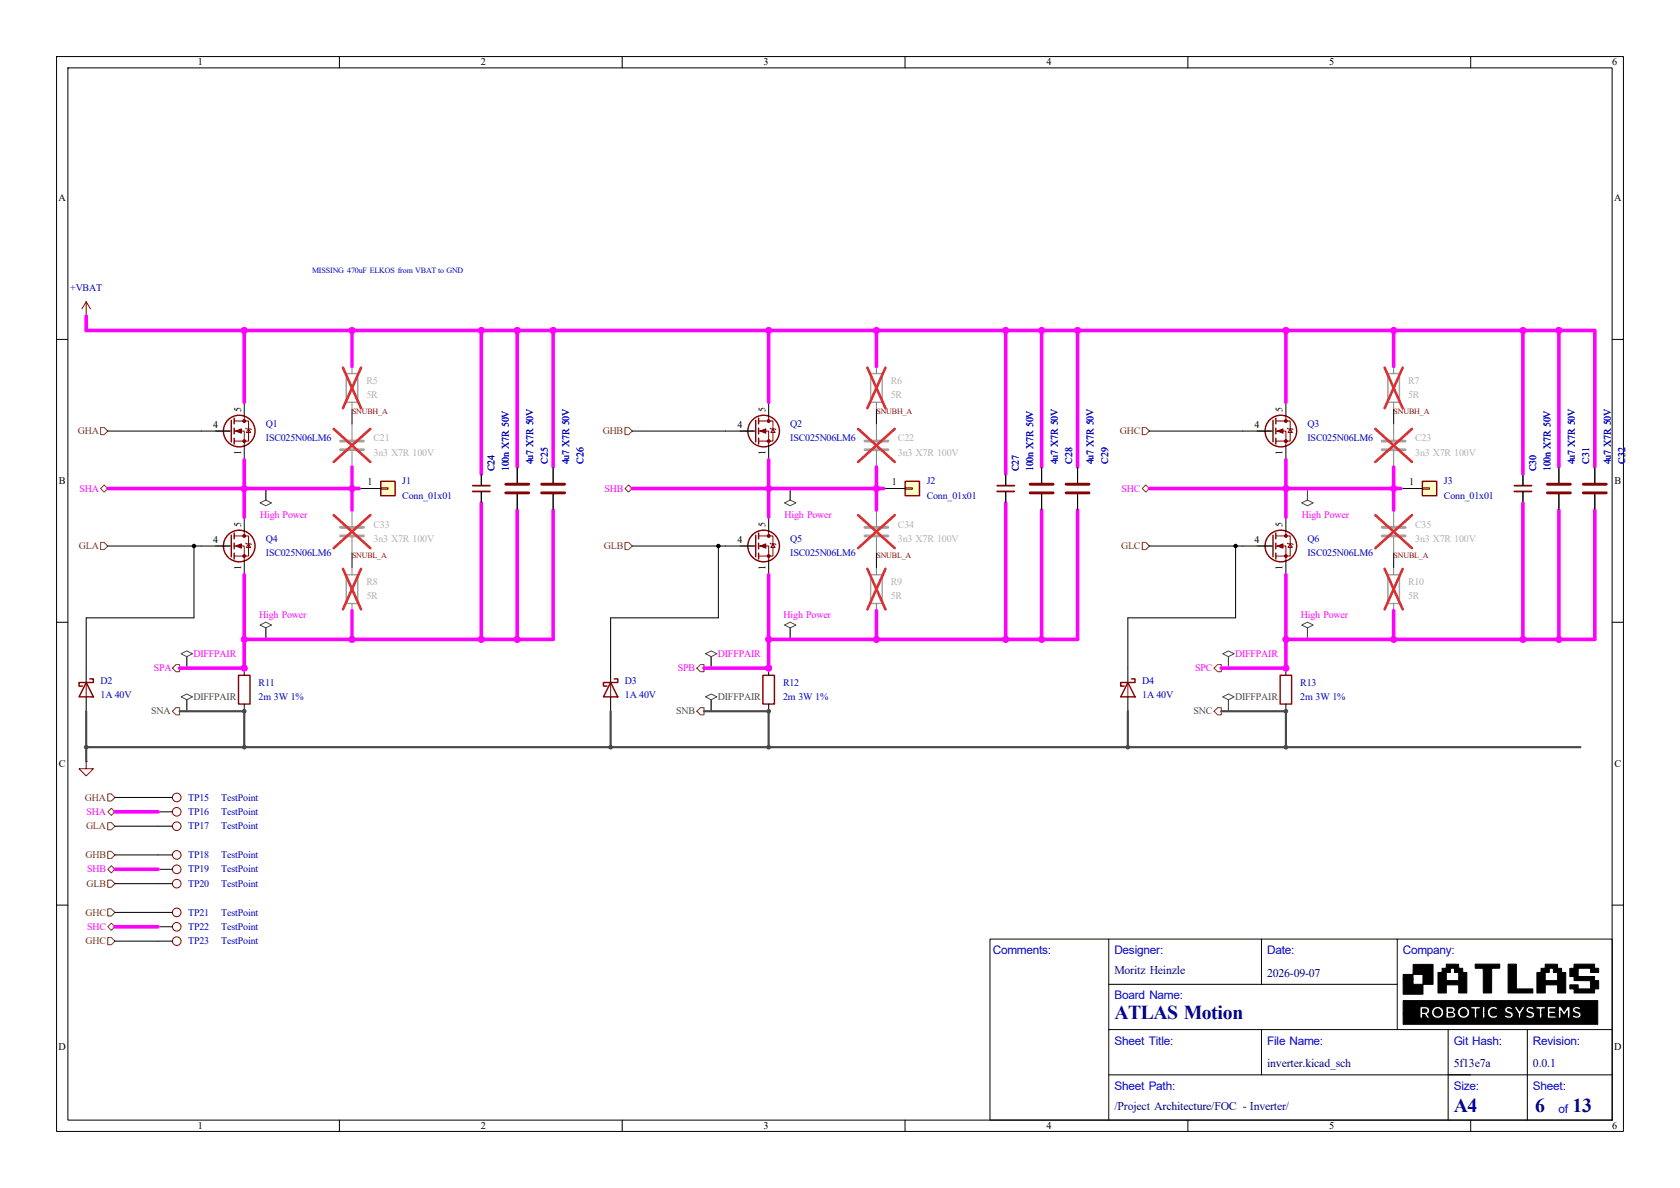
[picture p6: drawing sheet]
<svg xmlns="http://www.w3.org/2000/svg" width="297mm" height="210mm" viewBox="0 0 297 210" stroke-linecap="round" stroke-linejoin="round" font-family="sans-serif">
<g fill="none" stroke="#000" stroke-width=".18">
<path d="M10 10h277v190h-277zM12 12h273v186h-273zM60 10v2M110 10v2M160 10v2M210 10v2M260 10v2M10 60h2M285 60h2M128.3 96.5h5M135.9 91.4v2.6M135.9 99.1v2.5"/>
<path d="M177.8 83.8v2.1M177.8 86.9v2M184.1 82.6v2.7M184.1 87.4v2.8M219.7 96.5h5.1M227.3 91.4v2.6M227.3 99.1v2.5M10 110h2M107.9 118.1v2.6M285 110h2M107.9 123.2v2.5M10 160h2"/>
<path d="M175 166h110v32h-110zM196 174h51M196 166v32M223 166v8M247 166v16M285 160h2M60 198v2M110 198v2M160 198v2M196 190h89M196 182h89M210 198v2"/>
<path d="M223 182v8M256 182v16M260 198v2M270 182v16"/>
</g>
<g fill="#000" stroke="#000" stroke-width=".18">
<path d="M251.5 178.4h.5a.31 .31 0 0 1 .3 .4 .31 .31 0 0 1-.5 .1l-.3 .1zM248.1 172.3h1.7v-1.8h3.5v3.5h-1.7v1.8h-3.5v-2.7h1.7v.9h1.8v-1.7h-1.8v.8h-1.7zM256.1 178.4h.6l.1 .2-.7 .2zM256.1 179.1a.62 .62 0 0 1 .8 .3l-.1 .2h-.7zM254.2 171.9h1.5v1.4h2.2v-1.4h-.8v-.4a.3 .3 0 0 0 0-.3 .3 .3 0 0 0-.4 0h-.3v.7h-1.5l.1-.7h.7v-.8l2.2 .1v.7h.7v.7h.7v3.6h-1.4v-1.4h-2.2v1.4h-1.5zM260.8 170.4h4.3v.7l-1.4 .1v4.3h-1.5v-4.3h-1.4zM266.6 170.4h1.5v4.4h2.9v.7h-4.4zM271.7 171.9h1.5v1.4h2.2v-1.4h-.8v-.7h-.7v.7h-1.5v-.7h.8v-.8l2.2 .1v.7h.7v.7h.7v3.6h-1.4v-1.4h-2.2v1.4h-1.5zM277.5 171.2h.8v-.8h3.6v.8h.7v.7h-1.4v-.7h-2.2v1.4h2.9v.7h.7v1.5h-.7v.7h-3.6v-.7h-.8v-.7h1.5v.7h2.2v-1.4l-2.9-.1v-.7h-.8zM248.1 176.9h34.4v4.2h-34.4v-1.9h2.9l.1 .8h.4v-.7h.3l.5 .7h.2h.3l-.5-.7 .4-.4h.4v.2a1.08 1.08 0 0 0 1.1 .9 1.08 1.08 0 0 0 1-1h.4v1h.9a.59 .59 0 0 0 .8-.3 .59 .59 0 0 0-.3-.8h.7a1.07 1.07 0 0 0 1.4 1.1 1.07 1.07 0 0 0 .3-1.9h.6v.3h.6v1.6h.5v-1h1v1h.4v-1h.4a1.07 1.07 0 0 0 .7 1 1.07 1.07 0 0 0 1.2-.3h1.1l.1 .1a.82 .82 0 0 0 1 .2 .82 .82 0 0 0 .5-.9l-1-.6a.54 .54 0 0 1 .7 0l.3-.3-.4-.2h.6l.3 .6a1.37 1.37 0 0 1 .4 1.4h.5v-.3h.8a1 1 0 0 0 1.6-.2 .8 .8 0 0 0-.9-.8l-.2-.2 .1-.1 .2-.1 .5 .2 .2-.4h.3v.2l.6 .1v1.6h.5v-1h1v1h1.5v-.4h-1.1v-.4h1v-.2h.5v1h.5v-1.3l.5 .8 .6-.8v1.3h.5v-.3h.3a.88 .88 0 0 0 .9 .3 .88 .88 0 0 0 .7-.7 1.14 1.14 0 0 0-1-.7l-.1-.1a.54 .54 0 0 1 .8 0l.3-.3a.85 .85 0 0 0-1.5 .3 1.1 1.1 0 0 0 1 .8l.1 .1a.64 .64 0 0 1-.9 0l-.3 .3h-.3v-1.8h-.5l-.6 .9-.5-.9h-.5v1.1h-.5v-.2h-1v-.4h1.1v-.5h-1.5v1.1h-1v-.6h.6v-.5h-1.7v.2h-.3a.77 .77 0 0 0-1-.1 .77 .77 0 0 0-.3 .9l.9 .5a.52 .52 0 0 1-.8 0l-.3 .3h-.8v-.5l.7-1.2-.5-.1-.5 .8-.4-.8h-1.3a.64 .64 0 0 0-.9 .5 .64 .64 0 0 0 .7 .8l.4 .2a.39 .39 0 0 1-.3 .2 .39 .39 0 0 1-.4-.1l-.2-.1-.3 .3h-1.1l-.3-.3a.65 .65 0 0 1-.9-.1 .65 .65 0 0 1 0-.9 .65 .65 0 0 1 1 .1l.2-.3h-.1a1.08 1.08 0 0 0-1.1-.2 1.08 1.08 0 0 0-.7 1h-.4v-1.1h-.4v1.1h-1v-.6h.6v-.5h-1.7v.2h-.6a1.08 1.08 0 0 0-1.7 .8h-.6l.1-.2a.67 .67 0 0 0-.2-.7 .67 .67 0 0 0-.8 0l-.6-.1v1.1h-.4v-.2a1.09 1.09 0 0 0-1.1-.9 1.09 1.09 0 0 0-1 1h-.4v-.1a.82 .82 0 0 0-1.1-.8h-.6v1.2h-2.9z"/>
<circle cx="254.2" cy="179" r=".63"/>
<circle cx="258.8" cy="179" r=".63"/>
</g>
<g fill="none" stroke="#840000" stroke-width=".25">
<path d="M133.6 94.6v3.8M134.1 94.2v1.1M134.1 96v1M134.1 97.8v1M225 94.6v3.8M225.6 94.2v1.1M225.6 96v1M225.6 97.8v1M107.9 120.7l1.3 2.5h-2.5zM108.6 120h.6v.7h-2.5v.6h.6"/>
<circle cx="135" cy="96.5" r="2.79"/>
<circle cx="226.4" cy="96.5" r="2.79"/>
</g>
<g fill="none" stroke="#840000" stroke-width=".18">
<path d="M130.8 96.5h2.8M134.1 94.7h2.6v3.6h-2.6M134.1 96.5h1.8v2.6M135.9 94v.7M136.1 96l.2 .1h.7l.2 .2M136.7 96.1l.3 .7h-.7zM222.2 96.5h2.8M225.6 94.7h2.5v3.6h-2.5M225.6 96.5h1.7v2.6M227.3 94v.7M227.6 96l.1 .1h.8l.1 .2M228.1 96.1l.4 .7h-.8z"/>
<path d="M107.9 120.7v2.5"/>
</g>
<g fill="#840000" stroke="#840000" stroke-width=".18">
<path d="M134.4 96.5l1-.4v.8z"/>
<path d="M225.8 96.5l1-.4v.8z"/>
<circle cx="135.9" cy="94.7" r=".25"/>
<circle cx="135.9" cy="98.3" r=".25"/>
<circle cx="227.3" cy="94.7" r=".25"/>
<circle cx="227.3" cy="98.3" r=".25"/>
</g>
<path d="M245.4 66h2v5.1h-2z" fill="none" stroke="#a1a1a1" stroke-width=".25"/>
<path d="M154.9 74.9v2.8M154.9 79.8v2.8M246.4 64.8v1.2M246.4 71.1v1.3M246.4 74.9v2.8M246.4 79.8v2.8M154.9 90.2v2.8M154.9 95v2.8" fill="none" stroke="#808080" stroke-width=".18"/>
<path d="M151.7 75.8l6.5 5.9M158.2 75.8l-6.5 5.9M243.1 75.8l6.5 5.9M244.8 65l3.2 7.2M248 65l-3.2 7.2M249.6 75.8l-6.5 5.9M151.7 91.1l6.5 5.8M158.2 91.1l-6.5 5.8" fill="none" stroke="#e12e31" stroke-width=".46"/>
<path d="M152.9 78h4.1M152.9 79.5h4.1M244.3 78h4.1M244.3 79.5h4.1M152.9 93.2h4.1M152.9 94.7h4.1" fill="none" stroke="#a1a1a1" stroke-width=".51"/>
<path d="M182.1 85.6h4.1M182.1 87.1h4.1" fill="none" stroke="#840000" stroke-width=".51"/>
<path d="M176.3 85.9h3M176.3 86.9h3" fill="none" stroke="#840000" stroke-width=".3"/>
<path d="M67.3 85.1h2.5v2.5h-2.5z" fill="#ffffc2"/>
<g fill="none" stroke="#840000" stroke-width=".25">
<path d="M133.6 74.3v3.8M134.1 73.9v1M134.1 75.7v1M134.1 77.5v1M67.3 85.1h2.5v2.5h-2.5z"/>
<circle cx="135" cy="76.2" r="2.79"/>
</g>
<g fill="none" stroke="#840000" stroke-width=".18">
<path d="M130.8 76.2h2.8M134.1 74.4h2.6v3.6h-2.6M134.1 76.2h1.8v2.5M135.9 73.7v.7M136.1 75.7l.2 .1h.7l.2 .1M136.7 75.8l.3 .7h-.7zM67.3 86.2h1.3v.3h-1.3z"/>
<circle cx="31.2" cy="143.5" r=".76"/>
</g>
<path d="M128.3 76.2h5M135.9 71.1v2.6M135.9 78.7v2.6M63.5 86.4h3.8M27.9 143.5h2.6" fill="none" stroke="#000" stroke-width=".18"/>
<g fill="#840000" stroke="#840000" stroke-width=".18">
<path d="M134.4 76.2l1-.4v.8z"/>
<circle cx="135.9" cy="74.4" r=".25"/>
<circle cx="135.9" cy="78" r=".25"/>
</g>
<path d="M251.5 85.1h2.5v2.5h-2.5z" fill="#ffffc2"/>
<path d="M251.5 85.1h2.5v2.5h-2.5z" fill="none" stroke="#840000" stroke-width=".25"/>
<path d="M251.5 86.2h1.2v.3h-1.2z" fill="none" stroke="#840000" stroke-width=".18"/>
<path d="M85.1 83.8v2.1M85.1 86.9v2M91.4 82.6v2.7M91.4 87.4v2.8M97.8 82.6v2.7M97.8 87.4v2.8M247.6 86.4h3.9" fill="none" stroke="#000" stroke-width=".18"/>
<path d="M89.4 85.6h4.1M89.4 87.1h4.1M95.8 85.6h4M95.8 87.1h4" fill="none" stroke="#840000" stroke-width=".51"/>
<path d="M83.6 85.9h3M83.6 86.9h3" fill="none" stroke="#840000" stroke-width=".3"/>
<path d="M61.2 66h2v5.1h-2z" fill="none" stroke="#a1a1a1" stroke-width=".25"/>
<path d="M62.2 64.8v1.2M62.2 71.1v1.3" fill="none" stroke="#808080" stroke-width=".18"/>
<path d="M60.6 65l3.2 7.2M63.8 65l-3.2 7.2" fill="none" stroke="#e12e31" stroke-width=".46"/>
<path d="M160 85.1h2.6v2.5h-2.6z" fill="#ffffc2"/>
<g fill="none" stroke="#840000" stroke-width=".25">
<path d="M40.9 74.3v3.8M41.4 73.9v1M41.4 75.7v1M41.4 77.5v1M225 74.3v3.8M225.6 73.9v1M225.6 75.7v1M225.6 77.5v1M40.9 94.6v3.8M41.4 94.2v1.1M41.4 96v1M41.4 97.8v1"/>
<path d="M160 85.1h2.6v2.5h-2.6zM42.2 119.4h2v5.1h-2zM134.9 119.4h2v5.1h-2zM226.3 119.4h2v5.1h-2zM15.2 120.7l1.3 2.5h-2.5zM15.9 120h.6v.7h-2.5v.6h.6M199.4 120.7l1.3 2.5h-2.6zM200 120h.7v.7h-2.6v.6h.7"/>
<circle cx="42.3" cy="76.2" r="2.79"/>
<circle cx="226.4" cy="76.2" r="2.79"/>
<circle cx="42.3" cy="96.5" r="2.79"/>
</g>
<g fill="none" stroke="#840000" stroke-width=".18">
<path d="M15.2 53.3l-.7 1.3M15.2 53.3l.8 1.3M15.2 53.3v2.6M38.1 76.2h2.8M41.4 74.4h2.5v3.6h-2.5M41.4 76.2h1.8v2.5M43.2 73.7v.7M43.4 75.7l.2 .1h.7l.1 .1M43.9 75.8l.4 .7h-.7zM222.2 76.2h2.8M225.6 74.4h2.5v3.6h-2.5M225.6 76.2h1.7v2.5"/>
<path d="M227.3 73.7v.7M227.6 75.7l.1 .1h.8l.1 .1M228.1 75.8l.4 .7h-.8zM38.1 96.5h2.8M41.4 94.7h2.5v3.6h-2.5M41.4 96.5h1.8v2.6M43.2 94v.7M43.4 96l.2 .1h.7l.1 .2M43.9 96.1l.4 .7h-.7zM160 86.2h1.3v.3h-1.3zM15.2 134.6v1.3h1.3l-1.3 1.3-1.2-1.3h1.2M15.2 120.7v2.5"/>
<path d="M199.4 120.7v2.5"/>
<circle cx="31.2" cy="153.7" r=".76"/>
<circle cx="31.2" cy="146" r=".76"/>
<circle cx="31.2" cy="156.2" r=".76"/>
<circle cx="31.2" cy="141" r=".76"/>
<circle cx="31.2" cy="151.1" r=".76"/>
<circle cx="31.2" cy="163.8" r=".76"/>
<circle cx="31.2" cy="166.4" r=".76"/>
<circle cx="31.2" cy="161.3" r=".76"/>
</g>
<g fill="none" stroke="#000" stroke-width=".18">
<path d="M15.2 55.9h.1M19 76.2h21.6M43.2 71.1v2.6M43.2 78.7v2.6M62.2 72.4v2.5M111.8 76.2h16.5M154.9 72.4v2.5M203.2 76.2h21.6M227.3 71.1v2.6M227.3 78.7v2.6M246.4 72.4v2.5M19 96.5h21.6"/>
<path d="M34.3 96.5v12.7h-19.1v11.5M43.2 91.4v2.6M43.2 99.1v2.5M62.2 97.8v2.5M85.1 83.8v2.1M85.1 86.9v2M91.4 82.6v2.7M91.4 87.4v2.8M97.8 82.6v2.7M97.8 87.4v2.8M111.8 96.5h16.5M127 96.5v12.7h-19.1v8.9"/>
<path d="M154.9 97.8v2.5M156.2 86.4h3.8M177.8 83.8v2.1M177.8 86.9v2M184.1 82.6v2.7M184.1 87.4v2.8M190.5 82.6v2.7M190.5 87.4v2.8M203.2 96.5h16.5M218.4 96.5v12.7h-19v11.5M246.4 97.8v2.5M269.2 83.8v2.1"/>
<path d="M269.2 86.9v2M275.6 82.6v2.7M275.6 87.4v2.8M281.9 82.6v2.7M281.9 87.4v2.8M43.2 118.1v1.3M135.9 118.1v1.3M227.3 118.1v1.3M15.2 134.6h.1M15.2 123.2v2.5M43.2 124.5v1.2M135.9 124.5v1.2"/>
<path d="M199.4 123.2v2.5M227.3 124.5v1.2M20.3 156.2h10.2M20.3 141h10.2M20.3 151.1h10.2M20.3 146.1h10.2M27.9 153.7h2.6M20.3 166.4h10.2M20.3 161.3h10.2M27.9 163.8h2.6"/>
</g>
<g fill="#840000" stroke="#840000" stroke-width=".18">
<path d="M225.8 76.2l1-.4v.8z"/>
<path d="M41.7 76.2l1-.4v.8z"/>
<path d="M41.7 96.5l1-.4v.8z"/>
<circle cx="227.3" cy="74.4" r=".25"/>
<circle cx="227.3" cy="78" r=".25"/>
<circle cx="43.2" cy="74.4" r=".25"/>
<circle cx="43.2" cy="78" r=".25"/>
<circle cx="43.2" cy="94.7" r=".25"/>
<circle cx="43.2" cy="98.3" r=".25"/>
</g>
<path d="M60.2 78h4.1M60.2 79.5h4.1M60.2 93.2h4.1M60.2 94.7h4.1M244.3 93.2h4.1M244.3 94.7h4.1" fill="none" stroke="#a1a1a1" stroke-width=".51"/>
<g fill="none" stroke="#808080" stroke-width=".18">
<path d="M62.2 74.9v2.8M62.2 79.8v2.8M154.9 64.8v1.2M154.9 71.1v1.3M62.2 90.2v2.8M62.2 95v2.8M246.4 90.2v2.8M246.4 95v2.8M62.2 100.3v1.3M62.2 106.7v1.3M154.9 100.3v1.3M154.9 106.7v1.3"/>
<path d="M246.4 100.3v1.3M246.4 106.7v1.3"/>
</g>
<g fill="none" stroke="#e12e31" stroke-width=".46">
<path d="M59 75.8l6.5 5.9M65.5 75.8l-6.5 5.9M153.3 65l3.2 7.2M156.5 65l-3.2 7.2M59 91.1l6.5 5.8M65.5 91.1l-6.5 5.8M243.1 91.1l6.5 5.8M249.6 91.1l-6.5 5.8M60.6 100.6l3.2 7.1M63.8 100.6l-3.2 7.1M153.3 100.6l3.2 7.1M156.5 100.6l-3.2 7.1"/>
<path d="M244.8 100.6l3.2 7.1M248 100.6l-3.2 7.1"/>
</g>
<path d="M153.9 66h2.1v5.1h-2.1zM61.2 101.6h2v5.1h-2zM153.9 101.6h2.1v5.1h-2.1zM245.4 101.6h2v5.1h-2z" fill="none" stroke="#a1a1a1" stroke-width=".25"/>
<path d="M188.5 85.6h4M188.5 87.1h4M273.6 85.6h4M273.6 87.1h4M279.9 85.6h4.1M279.9 87.1h4.1" fill="none" stroke="#840000" stroke-width=".51"/>
<path d="M267.7 85.9h3.1M267.7 86.9h3.1" fill="none" stroke="#840000" stroke-width=".3"/>
<path d="M47 86.4v2l1 .5-1 .5-1-.5 1-.5zM139.7 86.4v2l1 .5-1 .5-1-.5 1-.5zM231.1 86.4v2l1.1 .5-1.1 .5-1-.5 1-.5zM32 115.6l1-.5 1 .5-1 .5v2v-2zM46 110.5l1-.5 1 .5-1 .5v2v-2zM124.7 115.6l1-.5 1 .5-1 .5v2v-2zM138.7 110.5l1-.5 1 .5-1 .5v2v-2zM216.2 115.6l1-.5 1 .5-1 .5v2v-2zM230.1 110.5l1-.5 1.1 .5-1.1 .5v2v-2zM32 123.2l1-.5 1 .5-1 .5v2v-2zM124.7 123.2l1-.5 1 .5-1 .5v2v-2zM216.2 123.2l1-.5 1 .5-1 .5v2v-2z" fill="none" stroke="#484848" stroke-width=".18"/>
<g fill="none" stroke="#725600" stroke-width=".18">
<path d="M17.8 75.6h.6l.6 .6-.6 .6h-.6zM110.5 75.6h.6l.7 .6-.7 .6h-.6zM201.9 75.6h.7l.6 .6-.6 .6h-.7zM17.8 95.9h.6l.6 .6-.6 .7h-.6zM17.8 86.4l.6-.7 .6 .7-.6 .6zM110.5 95.9h.6l.7 .6-.7 .7h-.6zM110.5 86.4l.6-.7 .7 .7-.7 .6zM201.9 86.4l.7-.7 .6 .7-.6 .6zM201.9 95.9h.7l.6 .6-.6 .7h-.7zM31.1 117.5h.6v1.2h-.6l-.6-.6zM123.8 117.5h.7v1.2h-.7l-.6-.6zM215.3 117.5h.6v1.2h-.6l-.7-.6z"/>
<path d="M31.1 125.1h.6v1.3h-.6l-.6-.7zM123.8 125.1h.7v1.3h-.7l-.6-.7zM215.3 125.1h.6v1.3h-.6l-.7-.7zM19 150.5h.7l.6 .6-.6 .7h-.7zM19 140.3h.7l.6 .7-.6 .6h-.7zM19 155.6h.7l.6 .6-.6 .6h-.7zM19 145.4h.7l.6 .7-.6 .6h-.7zM19 143.5l.7-.6 .6 .6-.6 .6zM19.7 153l.6 .7-.6 .6-.7-.6zM19 163.8l.7-.6 .6 .6-.6 .7zM19 160.7h.7l.6 .6-.6 .6h-.7zM19 165.7h.7l.6 .7-.6 .6h-.7z"/>
</g>
<path d="M15.2 132.1h264.2M15.2 125.7v8.9M31.7 125.7h11.5v6.4M107.9 125.7v6.4M124.5 125.7h11.4v6.4M199.4 125.7v6.4M215.9 125.7h11.4v6.4" fill="none" stroke="#484848" stroke-width=".38"/>
<g fill="none" stroke="#f0f" stroke-width=".63">
<path d="M15.2 55.9v2.5h266.7v24.2M43.2 58.4v12.7M62.2 58.4v6.4M85.1 58.4v25.4M91.4 58.4v24.2M97.8 58.4v24.2M135.9 58.4v12.7M154.9 58.4v6.4M177.8 58.4v25.4M184.1 58.4v24.2M190.5 58.4v24.2M227.3 58.4v12.7"/>
<path d="M246.4 58.4v6.4M269.2 58.4v25.4M275.6 58.4v24.2M19 86.4h44.5M43.2 81.3v10.1M62.2 82.6v7.6M85.1 88.9v24.1M91.4 90.2v22.8M97.8 90.2v22.8h-54.6M111.8 86.4h44.4M135.9 81.3v10.1M154.9 82.6v7.6"/>
<path d="M177.8 88.9v24.1M184.1 90.2v22.8M190.5 90.2v22.8h-54.6M203.2 86.4h44.4M227.3 81.3v10.1M246.4 82.6v7.6M269.2 88.9v24.1M275.6 90.2v22.8M281.9 90.2v22.8h-54.6M43.2 101.6v16.5h-11.5M62.2 108v5M135.9 101.6v16.5h-11.4"/>
<path d="M154.9 108v5M227.3 101.6v16.5h-11.4M246.4 108v5M20.3 153.7h7.6M20.3 143.5h7.6M20.3 163.8h7.6"/>
</g>
<g fill="#484848" stroke="#484848" stroke-width=".18">
<circle cx="15.2" cy="132.1" r=".32"/>
<circle cx="43.2" cy="125.7" r=".32"/>
<circle cx="43.2" cy="132.1" r=".32"/>
<circle cx="135.9" cy="125.7" r=".32"/>
<circle cx="199.4" cy="132.1" r=".32"/>
<circle cx="227.3" cy="125.7" r=".32"/>
<circle cx="227.3" cy="132.1" r=".32"/>
<circle cx="107.9" cy="132.1" r=".32"/>
<circle cx="135.9" cy="132.1" r=".32"/>
</g>
<g fill="#f0f" stroke="#f0f" stroke-width=".18">
<circle cx="43.2" cy="86.4" r=".54"/>
<circle cx="62.2" cy="113" r=".54"/>
<circle cx="85.1" cy="58.4" r=".54"/>
<circle cx="91.4" cy="113" r=".54"/>
<circle cx="43.2" cy="58.4" r=".54"/>
<circle cx="43.2" cy="113" r=".54"/>
<circle cx="43.2" cy="118.1" r=".54"/>
<circle cx="184.1" cy="58.4" r=".54"/>
<circle cx="62.2" cy="86.4" r=".54"/>
<circle cx="135.9" cy="58.4" r=".54"/>
<circle cx="135.9" cy="86.4" r=".54"/>
<circle cx="135.9" cy="113" r=".54"/>
<circle cx="154.9" cy="86.4" r=".54"/>
<circle cx="190.5" cy="58.4" r=".54"/>
<circle cx="227.3" cy="113" r=".54"/>
<circle cx="227.3" cy="118.1" r=".54"/>
<circle cx="269.2" cy="113" r=".54"/>
<circle cx="184.1" cy="113" r=".54"/>
<circle cx="62.2" cy="58.4" r=".54"/>
<circle cx="97.8" cy="58.4" r=".54"/>
<circle cx="177.8" cy="58.4" r=".54"/>
<circle cx="177.8" cy="113" r=".54"/>
<circle cx="246.4" cy="58.4" r=".54"/>
<circle cx="246.4" cy="86.4" r=".54"/>
<circle cx="246.4" cy="113" r=".54"/>
<circle cx="275.6" cy="58.4" r=".54"/>
<circle cx="275.6" cy="113" r=".54"/>
<circle cx="85.1" cy="113" r=".54"/>
<circle cx="91.4" cy="58.4" r=".54"/>
<circle cx="135.9" cy="118.1" r=".54"/>
<circle cx="154.9" cy="58.4" r=".54"/>
<circle cx="227.3" cy="58.4" r=".54"/>
<circle cx="227.3" cy="86.4" r=".54"/>
<circle cx="269.2" cy="58.4" r=".54"/>
<circle cx="154.9" cy="113" r=".54"/>
</g>
<g fill="#000" stroke="#000" stroke-width=".18">
<circle cx="34.3" cy="96.5" r=".3"/>
<circle cx="127" cy="96.5" r=".3"/>
<circle cx="218.4" cy="96.5" r=".3"/>
</g>
<g font-size="3.5" fill="#00007f">
<text x="197" y="180.1">ATLAS Motion</text>
<text x="257" y="196.6">A4</text>
<text x="271.4" y="196.6">6</text>
<text x="278" y="196.6">13</text>
</g>
<g font-size="2.1" fill="#00f">
<text x="175.5" y="168.7">Comments:</text>
<text x="197" y="168.7">Designer:</text>
<text x="224" y="168.7">Date:</text>
<text x="248" y="168.7">Company:</text>
<text x="197" y="176.7">Board Name:</text>
<text x="197" y="184.7">Sheet Title:</text>
<text x="224" y="184.7">File Name:</text>
<text x="257" y="184.7">Git Hash:</text>
<text x="271" y="184.7">Revision:</text>
<text x="197" y="192.7">Sheet Path:</text>
<text x="257" y="192.7">Size:</text>
<text x="271" y="192.7">Sheet:</text>
<text x="275.5" y="196.7">of</text>
</g>
<g font-size="2.1" fill="#00007f">
<text x="197" y="172.2">Moritz Heinzle</text>
<text x="224" y="172.7">2026-09-07</text>
<text x="224" y="188.7">inverter.kicad_sch</text>
<text x="257" y="188.7">5f13e7a</text>
<text x="271" y="188.7">0.0.1</text>
<text x="197" y="196.2">/Project Architecture/FOC - Inverter/</text>
</g>
<g font-size="1.8">
<text x="35" y="11.6">1</text>
<text x="85" y="11.6">2</text>
<text x="135" y="11.6">3</text>
<text x="185" y="11.6">4</text>
<text x="235" y="11.6">5</text>
<text x="285" y="11.6">6</text>
<text x="10.3" y="35.6">A</text>
<text x="285.3" y="35.6">A</text>
<text x="37.7" y="75.6">4</text>
<text x="42.6" y="72.8" transform="rotate(-90 42.6 72.8)">5</text>
<text x="130.4" y="75.6">4</text>
<text x="135.3" y="72.8" transform="rotate(-90 135.3 72.8)">5</text>
<text x="221.8" y="75.6">4</text>
<text x="226.8" y="72.8" transform="rotate(-90 226.8 72.8)">5</text>
<text x="42.6" y="80.5" transform="rotate(-90 42.6 80.5)">1</text>
<text x="135.3" y="80.5" transform="rotate(-90 135.3 80.5)">1</text>
<text x="226.8" y="80.5" transform="rotate(-90 226.8 80.5)">1</text>
<text x="10.4" y="85.6">B</text>
<text x="65" y="85.8">1</text>
<text x="157.7" y="85.8">1</text>
<text x="249.1" y="85.8">1</text>
<text x="285.4" y="85.6">B</text>
<text x="37.7" y="95.9">4</text>
<text x="42.6" y="93.2" transform="rotate(-90 42.6 93.2)">5</text>
<text x="130.4" y="95.9">4</text>
<text x="135.3" y="93.2" transform="rotate(-90 135.3 93.2)">5</text>
<text x="221.8" y="95.9">4</text>
<text x="226.8" y="93.2" transform="rotate(-90 226.8 93.2)">5</text>
<text x="42.6" y="100.8" transform="rotate(-90 42.6 100.8)">1</text>
<text x="135.3" y="100.8" transform="rotate(-90 135.3 100.8)">1</text>
<text x="226.8" y="100.8" transform="rotate(-90 226.8 100.8)">1</text>
<text x="10.4" y="135.6">C</text>
<text x="285.4" y="135.6">C</text>
<text x="10.3" y="185.6">D</text>
<text x="285.3" y="185.6">D</text>
<text x="35" y="199.6">1</text>
<text x="85" y="199.6">2</text>
<text x="135" y="199.6">3</text>
<text x="185" y="199.6">4</text>
<text x="235" y="199.6">5</text>
<text x="285" y="199.6">6</text>
</g>
<g font-size="1.8" fill="#0000c2">
<text x="12.4" y="51.4">+VBAT</text>
<text x="47" y="75.5">Q1</text>
<text x="139.7" y="75.5">Q2</text>
<text x="231.1" y="75.5">Q3</text>
<text x="47" y="78">ISC025N06LM6</text>
<text x="87.4" y="83.3" transform="rotate(-90 87.4 83.3)">C24</text>
<text x="90" y="83.3" transform="rotate(-90 90 83.3)">100n X7R 50V</text>
<text x="94.3" y="82.1" transform="rotate(-90 94.3 82.1)">4u7 X7R 50V</text>
<text x="96.8" y="82" transform="rotate(-90 96.8 82)">C25</text>
<text x="100.6" y="82.1" transform="rotate(-90 100.6 82.1)">4u7 X7R 50V</text>
<text x="103.2" y="82" transform="rotate(-90 103.2 82)">C26</text>
<text x="139.7" y="78">ISC025N06LM6</text>
<text x="180.1" y="83.3" transform="rotate(-90 180.1 83.3)">C27</text>
<text x="182.7" y="83.3" transform="rotate(-90 182.7 83.3)">100n X7R 50V</text>
<text x="187" y="82.1" transform="rotate(-90 187 82.1)">4u7 X7R 50V</text>
<text x="189.5" y="82" transform="rotate(-90 189.5 82)">C28</text>
<text x="193.3" y="82.1" transform="rotate(-90 193.3 82.1)">4u7 X7R 50V</text>
<text x="195.9" y="82" transform="rotate(-90 195.9 82)">C29</text>
<text x="231.1" y="78">ISC025N06LM6</text>
<text x="271.6" y="83.3" transform="rotate(-90 271.6 83.3)">C30</text>
<text x="274.1" y="83.3" transform="rotate(-90 274.1 83.3)">100n X7R 50V</text>
<text x="278.4" y="82.1" transform="rotate(-90 278.4 82.1)">4u7 X7R 50V</text>
<text x="281" y="82" transform="rotate(-90 281 82)">C31</text>
<text x="284.8" y="82.1" transform="rotate(-90 284.8 82.1)">4u7 X7R 50V</text>
<text x="287.3" y="82" transform="rotate(-90 287.3 82)">C32</text>
<text x="71.1" y="88.2">Conn_01x01</text>
<text x="71.1" y="85.6">J1</text>
<text x="163.8" y="88.2">Conn_01x01</text>
<text x="163.8" y="85.6">J2</text>
<text x="255.3" y="88.2">Conn_01x01</text>
<text x="255.3" y="85.6">J3</text>
<text x="47" y="95.8">Q4</text>
<text x="139.7" y="95.8">Q5</text>
<text x="231.1" y="95.8">Q6</text>
<text x="47" y="98.3">ISC025N06LM6</text>
<text x="139.7" y="98.3">ISC025N06LM6</text>
<text x="231.1" y="98.3">ISC025N06LM6</text>
<text x="17.8" y="120.9">D2</text>
<text x="17.8" y="123.4">1A 40V</text>
<text x="45.7" y="121.2">R11</text>
<text x="45.7" y="123.7">2m 3W 1%</text>
<text x="110.5" y="120.9">D3</text>
<text x="110.5" y="123.4">1A 40V</text>
<text x="138.4" y="123.7">2m 3W 1%</text>
<text x="138.4" y="121.2">R12</text>
<text x="201.9" y="120.9">D4</text>
<text x="201.9" y="123.4">1A 40V</text>
<text x="229.9" y="123.7">2m 3W 1%</text>
<text x="229.9" y="121.2">R13</text>
<text x="33.3" y="141.5">TP15</text>
<text x="39.1" y="141.5">TestPoint</text>
<text x="33.3" y="144.1">TP16</text>
<text x="33.3" y="146.6">TP17</text>
<text x="39.1" y="144.1">TestPoint</text>
<text x="39.1" y="146.6">TestPoint</text>
<text x="33.3" y="154.2">TP19</text>
<text x="33.3" y="151.7">TP18</text>
<text x="39.1" y="154.2">TestPoint</text>
<text x="39.1" y="151.7">TestPoint</text>
<text x="33.3" y="161.8">TP21</text>
<text x="33.3" y="156.8">TP20</text>
<text x="39.1" y="161.8">TestPoint</text>
<text x="39.1" y="156.8">TestPoint</text>
<text x="33.3" y="166.9">TP23</text>
<text x="33.3" y="164.4">TP22</text>
<text x="39.1" y="166.9">TestPoint</text>
<text x="39.1" y="164.4">TestPoint</text>
</g>
<g font-size="1.8" fill="#b0b0b0">
<text x="64.8" y="67.9">R5</text>
<text x="64.8" y="70.4">5R</text>
<text x="157.5" y="67.9">R6</text>
<text x="157.5" y="70.4">5R</text>
<text x="248.9" y="67.9">R7</text>
<text x="248.9" y="70.4">5R</text>
<text x="66" y="78">C21</text>
<text x="66" y="80.6">3n3 X7R 100V</text>
<text x="158.7" y="78">C22</text>
<text x="158.7" y="80.6">3n3 X7R 100V</text>
<text x="250.2" y="78">C23</text>
<text x="250.2" y="80.6">3n3 X7R 100V</text>
<text x="66" y="93.3">C33</text>
<text x="66" y="95.8">3n3 X7R 100V</text>
<text x="158.7" y="93.3">C34</text>
<text x="158.7" y="95.8">3n3 X7R 100V</text>
<text x="250.2" y="93.3">C35</text>
<text x="250.2" y="95.8">3n3 X7R 100V</text>
<text x="64.8" y="103.4">R8</text>
<text x="64.8" y="106">5R</text>
<text x="157.5" y="103.4">R9</text>
<text x="157.5" y="106">5R</text>
<text x="248.9" y="103.4">R10</text>
<text x="248.9" y="106">5R</text>
</g>
<g font-size="1.8" fill="#725600">
<text x="13.7" y="76.8">GHA</text>
<text x="106.5" y="76.8">GHB</text>
<text x="198" y="76.8">GHC</text>
<text x="13.9" y="97.1">GLA</text>
<text x="106.7" y="97.1">GLB</text>
<text x="198.2" y="97.1">GLC</text>
<text x="15" y="141.5">GHA</text>
<text x="15.2" y="146.6">GLA</text>
<text x="15.1" y="151.7">GHB</text>
<text x="15.1" y="161.8">GHC</text>
<text x="15.3" y="156.8">GLB</text>
<text x="15.1" y="166.9">GHC</text>
</g>
<g font-size="1.8" fill="#f0f">
<text x="14" y="86.9">SHA</text>
<text x="106.8" y="86.9">SHB</text>
<text x="198.3" y="86.9">SHC</text>
<text x="46" y="91.5">High Power</text>
<text x="138.7" y="91.5">High Power</text>
<text x="230.1" y="91.5">High Power</text>
<text x="45.8" y="109.3">High Power</text>
<text x="138.5" y="109.3">High Power</text>
<text x="230" y="109.3">High Power</text>
<text x="27.2" y="118.7">SPA</text>
<text x="34.2" y="116.1">DIFFPAIR</text>
<text x="119.8" y="118.7">SPB</text>
<text x="126.9" y="116.1">DIFFPAIR</text>
<text x="211.3" y="118.7">SPC</text>
<text x="218.3" y="116.1">DIFFPAIR</text>
<text x="15.3" y="144.1">SHA</text>
<text x="15.4" y="154.2">SHB</text>
<text x="15.4" y="164.4">SHC</text>
</g>
<g font-size="1.8" fill="#484848">
<text x="34.2" y="123.7">DIFFPAIR</text>
<text x="126.9" y="123.7">DIFFPAIR</text>
<text x="218.3" y="123.7">DIFFPAIR</text>
<text x="26.7" y="126.3">SNA</text>
<text x="119.5" y="126.3">SNB</text>
<text x="211" y="126.3">SNC</text>
</g>
<text font-size="1.4" fill="#0000c2" x="55.2" y="48.2">MISSING 470uF ELKOS from VBAT to GND</text>
<g font-size="1.4" fill="#840000">
<text x="62.2" y="73.2">SNUBH_A</text>
<text x="154.9" y="73.2">SNUBH_A</text>
<text x="246.4" y="73.2">SNUBH_A</text>
<text x="62.2" y="98.6">SNUBL_A</text>
<text x="154.9" y="98.6">SNUBL_A</text>
<text x="246.4" y="98.6">SNUBL_A</text>
</g>
</svg>
